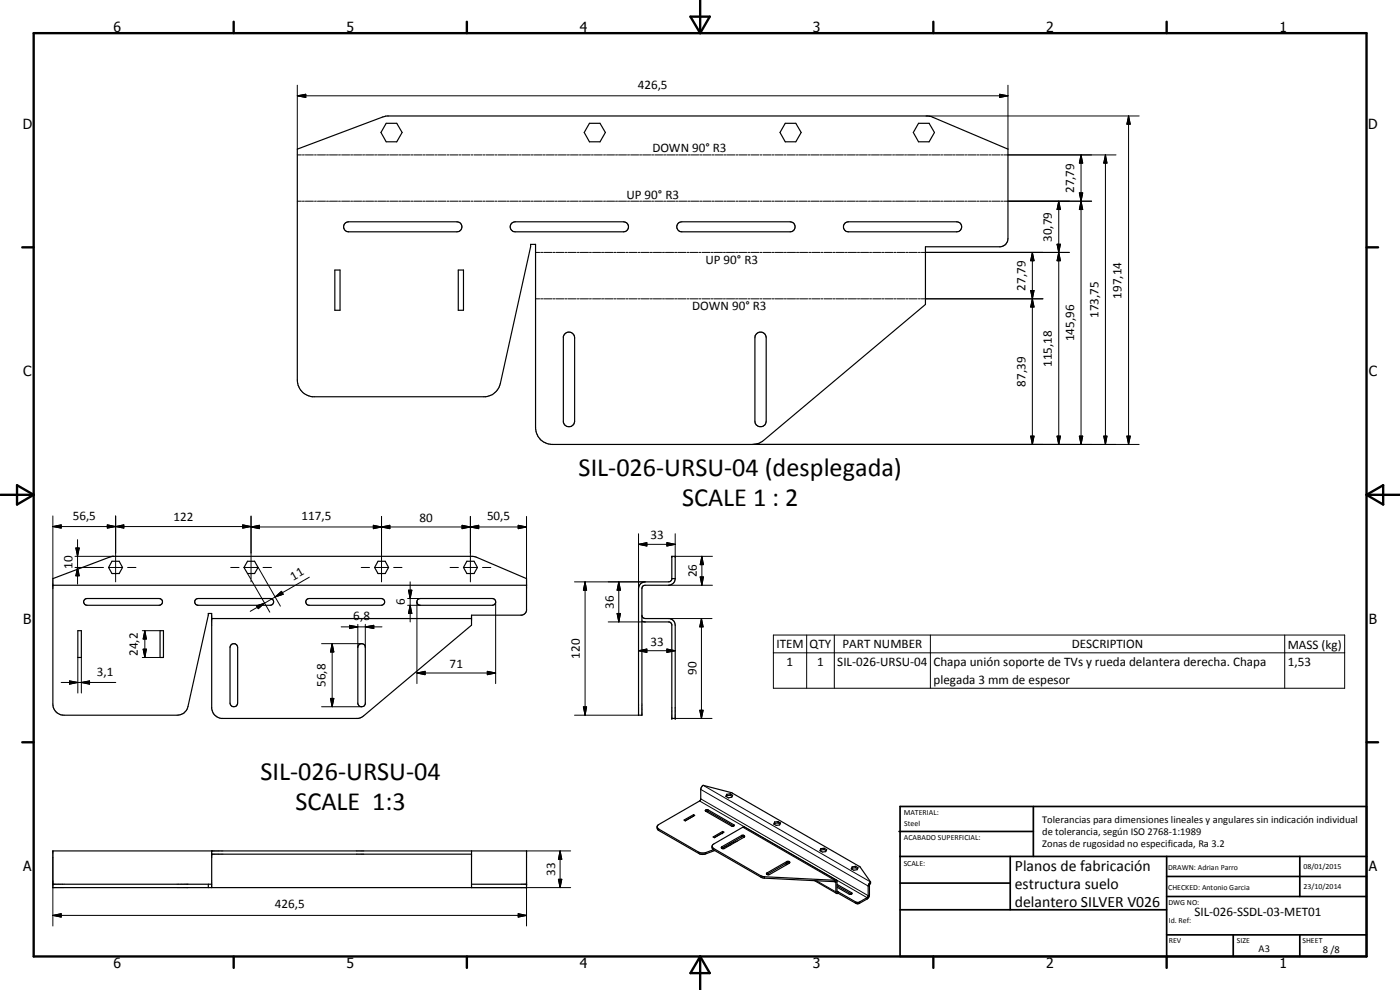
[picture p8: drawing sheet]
<svg xmlns="http://www.w3.org/2000/svg" width="420mm" height="297mm" viewBox="0 0 420 297" stroke-linecap="round" stroke-linejoin="round" font-family="sans-serif">
<g fill="none" stroke="#000" stroke-width=".35">
<path d="M115.9 37h3.2l1.6 2.8-1.6 2.7h-3.2l-1.6-2.7zM176.9 37h3.2l1.6 2.8-1.6 2.7h-3.2l-1.6-2.7zM235.7 37h3.1l1.6 2.8-1.6 2.7h-3.1l-1.6-2.7zM275.7 37h3.1l1.6 2.8-1.6 2.7h-3.1l-1.6-2.7zM89.2 44.7l25.7-9.6 1.3-.3h162.3l1 .2 23 9.7v26.8a2.47 2.47 0 0 1-2.2 2.5h-22.6v17.4l-48.6 40.8-1.2 .8-2 .3h-60.1a5 5 0 0 1-5.1-5v-55h-1.5v.7l-9.1 41.1a5.1 5.1 0 0 1-4.4 3.9h-52a5 5 0 0 1-4.5-5zM103.6 67l1-.5h32.5a1.5 1.5 0 0 1 1.5 1.6 1.5 1.5 0 0 1-1.5 1.5h-32.5a1.51 1.51 0 0 1-1.4-1 1.51 1.51 0 0 1 .4-1.6zM153.6 67l1-.5h32.5a1.5 1.5 0 0 1 1.5 1.6 1.5 1.5 0 0 1-1.5 1.5h-32.5a1.51 1.51 0 0 1-1.4-1 1.51 1.51 0 0 1 .4-1.6zM203.6 67l1-.5h32.5a1.5 1.5 0 0 1 1.5 1.6 1.5 1.5 0 0 1-1.5 1.5h-32.5a1.51 1.51 0 0 1-1.4-1 1.51 1.51 0 0 1 .4-1.6zM253.6 67l1-.5h32.5a1.5 1.5 0 0 1 1.5 1.6 1.5 1.5 0 0 1-1.5 1.5h-32.5a1.51 1.51 0 0 1-1.4-1 1.51 1.51 0 0 1 .4-1.6zM100.5 81h1.6v12.1h-1.6zM137.5 81h1.6v12.1h-1.6zM169.5 100.2a1.69 1.69 0 0 1 1.9-.5 1.69 1.69 0 0 1 1.1 1.6v25.1a1.71 1.71 0 0 1-1.6 1.6 1.71 1.71 0 0 1-1.8-1.3v-25.7z"/>
<path d="M227 100.2a1.69 1.69 0 0 1 1.9-.5 1.69 1.69 0 0 1 1 1.6v25.1a1.69 1.69 0 0 1-1.7 1.6 1.69 1.69 0 0 1-1.6-1.6v-25.1zM15.9 173.6l17.8-6.7h108l1.2 .3 15.1 6.4v9.6l-.6 1-.8 .4h-15.1v3l-33 27.6-1.2 .4h-40.9a3.4 3.4 0 0 1-2.9-2.9v-28.6h-1l-6.1 27.9a3.2 3.2 0 0 1-3.2 2.6h-34a3.3 3.3 0 0 1-3.3-3.4zM15.9 175.6h142.1M25.4 179.8l.7-.2h21.7a1.02 1.02 0 0 1 1 1 1.02 1.02 0 0 1-1 1h-21.7a1.03 1.03 0 0 1-.9-.7 1.03 1.03 0 0 1 .2-1.1zM33.6 168.4h2.2l1 1.9-1 1.8h-2.2l-1-1.8zM58.7 179.8l.7-.2h21.7a1.02 1.02 0 0 1 1 1 1.02 1.02 0 0 1-1 1h-21.7a1.03 1.03 0 0 1-.9-.7 1.03 1.03 0 0 1 .2-1.1zM74.3 168.4h2.1l1.1 1.9-1.1 1.8h-2.1l-1.1-1.8zM113.4 168.4h2.2l1 1.9-1 1.8h-2.2l-1-1.8zM125.4 179.8l.7-.2h21.7a1.02 1.02 0 0 1 1 1 1.02 1.02 0 0 1-1 1h-21.7a1.03 1.03 0 0 1-.9-.7 1.03 1.03 0 0 1 .2-1.1zM140.1 168.4h2.2l1 1.9-1 1.8h-2.2l-1-1.8zM192.1 175.3l.8-.6 .7-.1h7l.6-.2 .4-.6v-6.9h1v6.7a2 2 0 0 1-2 2h-7l-.6 .2-.3 .3-.1 38.5h-1v-38zM201.6 173.6h1"/>
<path d="M23.4 189.2h1v8.1h-1zM48 189.2h1.1v8.1h-1.1zM63.5 185.6h78M69.3 193.5a1.13 1.13 0 0 1 1.2-.3 1.13 1.13 0 0 1 .8 1v16.7a1.14 1.14 0 0 1-1.1 1.1 1.14 1.14 0 0 1-1.2-1.1v-16.7zM91.9 180l.9-.4h21.7a1.02 1.02 0 0 1 .9 1 1.02 1.02 0 0 1-.9 1h-21.7a1.04 1.04 0 0 1-.9-1.6zM107.6 193.5a1.14 1.14 0 0 1 1.2-.3 1.14 1.14 0 0 1 .8 .8v17.2a1.17 1.17 0 0 1-1.1 .8 1.17 1.17 0 0 1-1.1-.8v-17.2zM192.6 184.6a.95 .95 0 0 0 1 1h7.4a2.07 2.07 0 0 1 1.6 2v28h-1v-28.2l-.7-.8h-7.3l-1-.3M218.1 238.8l-.1 .2M218.1 238.3v.5M219.1 238.6l.6 .3M219.1 238.6l-1 .2M219.1 238.2l.8 .4-.3 .6-1 .2-.8-.5 .3-.6"/>
<path d="M219.1 238.2v.4M219.1 238.2l-1 .1M15.9 255.3h142.1v11h-142.1zM63.5 255.3v11M63.5 256.3h78M141.5 255.3v11M197.2 248.2l.5 .6 12 6.9 .8 .2h1l2.7-1M205.3 246l2.8-1.6 .4 .2-2.9 1.7zM208.1 244.9l-2.5 1.4M208.1 244.9h.1M208.1 244.4v.5M211.7 243.1l.1 .3"/>
<path d="M211.7 243.1l.8-.1 7.8 4.5a.45 .45 0 0 1-.3 .5 .45 .45 0 0 1-.5-.2l-7.7-4.4M211.7 243.1h.1M211.8 243.4h.7l7.7 4.4M213.7 253.9v.6l.5 .5 14.7 8.4 21.6 1.1M214 251.1l2.9-1.6 .3 .2-2.8 1.6zM214.5 255.2l-2.7 1a2.43 2.43 0 0 1-2.1-.1l-12-6.9a1.06 1.06 0 0 1 0-1.8l12.3-7.1 .3-.5v-3.2l.7-1 8.4 2.2 38.6 22.2 3.3 4.6M216.6 254.1l6.1-3.5h.5l.3 .3-.2 .3-6 3.4h-.7zM216.9 249.5v.4l-2.5 1.4M219.4 253.4l-2.5 1M221.3 252.3l-2.4 .9M223.3 251.1l-.6-.1-6.1 3.6M223.3 251.1h.1"/>
<path d="M223.3 251.1v.1M232.5 247.1l-.1 .2M232.5 246.6v.5M233.5 246.9l.6 .4M233.5 246.9l-1 .2M233.5 246.5l.8 .4-.3 .6-1.1 .1-.7-.4 .3-.6M233.5 246.5v.4M233.5 246.5l-1 .1M235.7 259.2l.4 .2M236.9 259l-.7-.1-6 3.4M246.3 255.1l-.1 .2M246.3 254.6v.5"/>
<path d="M247.3 254.9l.6 .3M247.3 254.9l-1 .2M247.3 254.5l.8 .4-.3 .6-1 .2-.7-.5 .2-.6M247.3 254.5v.4M247.3 254.5l-1 .1M256.8 259.9l.7 .4-.3 .6-1 .2-.7-.4 .3-.6M256.8 259.9v.4M256.8 259.9l-1 .2M15.9 265.3h47.6M62.5 265.3v1M141.5 265.3h16.5M230.1 262l6.1-3.6 .8 .2-.1 .4-6.1 3.4a.47 .47 0 0 1-.5 .1 .47 .47 0 0 1-.2-.5z"/>
<path d="M230.2 262.3v.1M244.4 264.2l6.7 3.9M250.5 264.5l.4 .1v3.2l.2 .3 .4-.1M250.5 264.1l.7 .1v3.2l.3 .2M250.5 264.1v.4M251 264.1l-27.7-16-9.1 5.1a.72 .72 0 0 0-.5 .7 .72 .72 0 0 0 .5 .7l14.7 8.4 21.6 1.1M251.2 265.8l4.4 2.5M251.2 265.3l4.4 2.6a.49 .49 0 0 1-.3 .4 .49 .49 0 0 1-.5 0l-3.6-2.1M251.5 267.6v.4M255.8 260.5l-.2 .3M255.8 260.1v.4M256.8 260.3l.6 .4"/>
<path d="M256.8 260.3l-1 .2M261.3 264.6v.4l-.4 .5v3l-.2 .8-2.9 1.8h-.8l-5.5-3.1M261.3 264.6l-.6 .7-.1 .6-.1 3.1-2.7 1.7-1-.1-5.3-3"/>
</g>
<g fill="none" stroke="#000" stroke-width=".3">
<path d="M89.2 28.7l2.6-.4v1zM89.2 28.7h213.3M89.2 25.6v19.1M277.9 34.8h64M300 28.3l2.5 .4-2.5 .6zM302.5 25.6v19.1M338.7 34.8l.5 2.5h-1zM338.7 34.8v98.5M89.2 46.5h1.3M90.8 46.5h.5M91.6 46.5h2.5M94.4 46.5h.5"/>
<path d="M95.3 46.5h2.4M98 46.5h.6M98.9 46.5h2.4M101.6 46.5h.6M102.5 46.5h2.4M105.2 46.5h.6M106.1 46.5h2.4M108.8 46.5h.6M109.7 46.5h2.4M112.4 46.5h.7M113.4 46.5h2.4M116 46.5h.7"/>
<path d="M117 46.5h2.4M119.7 46.5h.6M120.6 46.5h2.4M123.3 46.5h.6M124.2 46.5h2.4M126.9 46.5h.6M127.8 46.5h2.4M130.5 46.5h.6M131.4 46.5h2.4M134.1 46.5h.6M135 46.5h2.4M137.7 46.5h.6"/>
<path d="M138.6 46.5h2.4M141.4 46.5h.5M142.3 46.5h2.4M145 46.5h.6M145.9 46.5h2.4M148.6 46.5h.6M149.5 46.5h2.4M152.2 46.5h.6M153.1 46.5h2.4M155.8 46.5h.6M156.7 46.5h2.4M159.4 46.5h.7"/>
<path d="M160.3 46.5h2.4M163 46.5h.6M163.9 46.5h2.5M166.7 46.5h.5M167.5 46.5h2.5M170.3 46.5h.6M171.2 46.5h2.4M173.9 46.5h.6M174.8 46.5h2.4M177.5 46.5h.6M178.4 46.5h2.4M181.1 46.5h.6"/>
<path d="M182 46.5h2.4M184.7 46.5h.6M185.6 46.5h2.4M188.3 46.5h.6M189.3 46.5h2.4M192 46.5h.6M192.9 46.5h2.4M195.6 46.5h.6M196.5 46.5h2.4M199.2 46.5h.6M200.1 46.5h2.4M202.8 46.5h.6"/>
<path d="M203.7 46.5h2.4M206.4 46.5h.6M207.3 46.5h2.4M210 46.5h.6M210.9 46.5h2.4M213.6 46.5h.6M214.5 46.5h2.4M217.2 46.5h.7M218.1 46.5h2.4M220.9 46.5h.6M221.8 46.5h2.4M224.5 46.5h.6"/>
<path d="M225.4 46.5h2.4M228.1 46.5h.6M229 46.5h2.4M231.7 46.5h.6M232.6 46.5h2.4M235.3 46.5h.6M236.3 46.5h2.4M239 46.5h.6M239.8 46.5h2.5M242.6 46.5h.6M243.4 46.5h2.5M246.2 46.5h.6"/>
<path d="M247.1 46.5h2.4M249.8 46.5h.6M250.7 46.5h2.4M253.4 46.5h.6M254.3 46.5h2.4M257 46.5h.6M257.9 46.5h2.4M260.6 46.5h.6M261.5 46.5h2.4M264.2 46.5h.6M265.1 46.5h2.4M267.9 46.5h.6"/>
<path d="M268.8 46.5h2.4M271.5 46.5h.6M272.4 46.5h2.4M275.1 46.5h.6M276 46.5h2.4M278.7 46.5h.6M279.6 46.5h2.4M282.3 46.5h.6M283.2 46.5h2.5M285.9 46.5h.6M286.8 46.5h2.5M289.5 46.5h.6"/>
<path d="M290.4 46.5h2.5M293.1 46.5h.7M294.1 46.5h2.3M296.7 46.5h.7M297.7 46.5h2.4M300.4 46.5h.6M301.3 46.5h33.6M323.9 57.9h1l-.5 2.5zM323.9 57.9h1l-1 5h1zM324.4 46.5l.5 2.4h-1zM324.4 46.5v86.8M331.8 46.5l.4 2.4h-1z"/>
<path d="M331.8 46.5v86.8M89.2 60.4h1.3M90.8 60.4h.5M91.6 60.4h2.5M94.4 60.4h.5M95.3 60.4h2.4M98 60.4h.6M98.9 60.4h2.4M101.6 60.4h.6M102.5 60.4h2.4M105.2 60.4h.6M106.1 60.4h2.4"/>
<path d="M108.8 60.4h.6M109.7 60.4h2.4M112.4 60.4h.7M113.4 60.4h2.4M116 60.4h.7M117 60.4h2.4M119.7 60.4h.6M120.6 60.4h2.4M123.3 60.4h.6M124.2 60.4h2.4M126.9 60.4h.6M127.8 60.4h2.4"/>
<path d="M130.5 60.4h.6M131.4 60.4h2.4M134.1 60.4h.6M135 60.4h2.4M137.7 60.4h.6M138.6 60.4h2.4M141.4 60.4h.5M142.3 60.4h2.4M145 60.4h.6M145.9 60.4h2.4M148.6 60.4h.6M149.5 60.4h2.4"/>
<path d="M152.2 60.4h.6M153.1 60.4h2.4M155.8 60.4h.6M156.7 60.4h2.4M159.4 60.4h.7M160.3 60.4h2.4M160.7 75.7h1.3M162.3 75.7h.6M163 60.4h.6M163.2 75.7h2.4M163.9 60.4h2.5M165.9 75.7h.6"/>
<path d="M166.7 60.4h.5M166.8 75.7h2.5M167.5 60.4h2.5M169.6 75.7h.6M170.3 60.4h.6M170.5 75.7h2.4M171.2 60.4h2.4M173.3 75.7h.6M173.9 60.4h.6M174.1 75.7h2.5M174.8 60.4h2.4M176.9 75.7h.6"/>
<path d="M177.5 60.4h.6M177.8 75.7h2.4M178.4 60.4h2.4M180.5 75.7h.7M181.1 60.4h.6M181.5 75.7h2.4M182 60.4h2.4M184.2 75.7h.6M184.7 60.4h.6M185.1 75.7h2.5M185.6 60.4h2.4M187.9 75.7h.6"/>
<path d="M188.3 60.4h.6M188.8 75.7h2.4M189.3 60.4h2.4M191.5 75.7h.6M192 60.4h.6M192.4 75.7h2.4M192.9 60.4h2.4M195.1 75.7h.7M195.6 60.4h.6M196.1 75.7h2.4M196.5 60.4h2.4M198.8 75.7h.6"/>
<path d="M199.2 60.4h.6M199.7 75.7h2.5M200.1 60.4h2.4M202.5 75.7h.6M202.8 60.4h.6M203.4 75.7h2.4M203.7 60.4h2.4M206.2 75.7h.5M206.4 60.4h.6M207 75.7h2.5M207.3 60.4h2.4M209.8 75.7h.6"/>
<path d="M210 60.4h.6M210.7 75.7h2.4M210.9 60.4h2.4M213.4 75.7h.7M213.6 60.4h.6M214.4 75.7h2.4M214.5 60.4h2.4M217.1 75.7h.6M217.2 60.4h.7M218 75.7h2.5M218.1 60.4h2.4M220.8 75.7h.6"/>
<path d="M220.9 60.4h.6M221.7 75.7h2.4M221.8 60.4h2.4M224.4 75.7h.6M224.5 60.4h.6M225.3 75.7h2.5M225.4 60.4h2.4M228.1 75.7h.6M228.1 60.4h.6M229 75.7h2.4M229 60.4h2.4M231.7 75.7h.7"/>
<path d="M231.7 60.4h.6M232.6 60.4h2.4M232.7 75.7h2.4M235.3 60.4h.6M235.4 75.7h.6M236.3 60.4h2.4M236.3 75.7h2.4M239 60.4h.6M239 75.7h.7M239.8 60.4h2.5M240 75.7h2.4M242.6 60.4h.6"/>
<path d="M242.7 75.7h.6M243.4 60.4h2.5M243.6 75.7h2.5M246.2 60.4h.6M246.4 75.7h.6M247.1 60.4h2.4M247.3 75.7h2.4M249.8 60.4h.6M250 75.7h.6M250.7 60.4h2.4M250.9 75.7h2.5M253.4 60.4h.6"/>
<path d="M253.7 75.7h.6M254.3 60.4h2.4M254.6 75.7h2.4M257 60.4h.6M257.3 75.7h.7M257.9 60.4h2.4M258.3 75.7h2.4M260.6 60.4h.6M261 75.7h.6M261.5 60.4h2.4M261.9 75.7h2.4M264.2 60.4h.6"/>
<path d="M264.6 75.7h.6M265.1 60.4h2.4M265.5 75.7h2.5M267.9 60.4h.6M268.3 75.7h.6M268.8 60.4h2.4M269.2 75.7h2.4M271.5 60.4h.6M271.9 75.7h.7M272.4 60.4h2.4M272.9 75.7h2.4M275.1 60.4h.6"/>
<path d="M275.6 75.7h.6M276 60.4h2.4M276.5 75.7h44.4M278.7 60.4h.6M279.6 60.4h2.4M282.3 60.4h.6M283.2 60.4h2.5M285.9 60.4h.6M286.8 60.4h2.5M289.5 60.4h.6M290.4 60.4h2.5M293.1 60.4h.7"/>
<path d="M294.1 60.4h2.3M296.7 60.4h.7M297.7 60.4h2.4M300.4 60.4h.6M301.3 60.4h26.3M309.8 75.7l.5 2.5h-1zM309.8 75.7v57.6M317.2 73.3h1.1l-.6 2.4zM317.7 60.4l.6 2.5h-1.1zM317.7 75.7l.6 2.5h-1.1zM317.7 60.4v72.9M324.4 60.4l.5 2.5h-1z"/>
<path d="M160.7 89.7h1.3M162.3 89.7h.6M163.2 89.7h2.4M165.9 89.7h.6M166.8 89.7h2.5M169.6 89.7h.6M170.5 89.7h2.4M173.3 89.7h.6M174.1 89.7h2.5M176.9 89.7h.6M177.8 89.7h2.4M180.5 89.7h.7"/>
<path d="M181.5 89.7h2.4M184.2 89.7h.6M185.1 89.7h2.5M187.9 89.7h.6M188.8 89.7h2.4M191.5 89.7h.6M192.4 89.7h2.4M195.1 89.7h.7M196.1 89.7h2.4M198.8 89.7h.6M199.7 89.7h2.5M202.5 89.7h.6"/>
<path d="M203.4 89.7h2.4M206.2 89.7h.5M207 89.7h2.5M209.8 89.7h.6M210.7 89.7h2.4M213.4 89.7h.7M214.4 89.7h2.4M217.1 89.7h.6M218 89.7h2.5M220.8 89.7h.6M221.7 89.7h2.4M224.4 89.7h.6"/>
<path d="M225.3 89.7h2.5M228.1 89.7h.6M229 89.7h2.4M231.7 89.7h.7M232.7 89.7h2.4M235.4 89.7h.6M236.3 89.7h2.4M239 89.7h.7M240 89.7h2.4M242.7 89.7h.6M243.6 89.7h2.5M246.4 89.7h.6"/>
<path d="M247.3 89.7h2.4M250 89.7h.6M250.9 89.7h2.5M253.7 89.7h.6M254.6 89.7h2.4M257.3 89.7h.7M258.3 89.7h2.4M261 89.7h.6M261.9 89.7h2.4M264.6 89.7h.6M265.5 89.7h2.5M268.3 89.7h.6"/>
<path d="M269.2 89.7h2.4M271.9 89.7h.7M272.9 89.7h2.4M275.6 89.7h.6M276.5 89.7h36.5M309.3 87.2h1l-.5 2.5zM309.8 89.7l.5 2.4h-1zM225.9 133.3h116M309.3 130.9h1l-.5 2.4zM317.2 130.9h1.1l-.6 2.4zM323.9 130.9h1l-.5 2.4zM331.2 130.9h1l-.4 2.4z"/>
<path d="M338.2 130.9h1l-.5 2.4zM15.9 158l2.5-.5v1zM15.9 158h59.4M15.9 154.8v18.8M32.2 157.5l2.5 .5-2.5 .5zM34.7 158l2.5-.5v1zM34.7 154.8v19.8M72.8 157.5l2.5 .5-2.5 .5zM75.3 158.1l2.5-.5v1zM75.3 154.8v19.8M75.3 158.1h82.7M112 157.6l2.5 .5-2.5 .5z"/>
<path d="M114.5 158.1l2.5-.5v1zM114.5 154.9v19.7M138.7 157.6l2.5 .5-2.5 .5zM138.7 157.6l5 1v-1l-5 1zM141.2 158.1l2.5-.5v1zM141.2 154.9v19.7M155.5 157.6l2.5 .5-2.5 .5zM158 154.9v21.7M22.5 170.3h8.6M22.5 166.9h11.6M22.8 164.4h1l-.5 2.5zM23.3 170.3l.5 2.5h-1z"/>
<path d="M23.3 161.9v13.4M32.6 170.3h4.2M38.3 170.3h2.5M69.2 170.3h2.5M73.2 170.3h4.3M74.3 172.1l1 1.6M75.5 174.1l5.5 9.6M77.5 170.3l6.6 11.6M78.9 170.3h2.6M82.6 179.1l1.9-1.7 .5 .9zM82.6 179.1l-3.2 1.9M92.8 173.2l-10.2 5.9"/>
<path d="M108.4 170.3h2.5M112.4 170.3h4.2M118.1 170.3h2.5M122.3 179.6h3.8M122.6 177.1h1l-.5 2.5zM123.1 174.6v12M135.1 170.3h2.5M139.1 170.3h4.2M144.8 170.3h2.5M172.4 174.6h21.2M175.6 174.6l.5 2.5h-1zM175.6 174.6v40"/>
<path d="M185.7 174.6l.5 2.5h-1zM185.7 174.6v12M191.6 163.3l2.5-.5v1zM191.6 163.3h11M191.6 160.1v16.5M200.1 162.8l2.5 .5-2.5 .5zM200.6 175.6h13.2M202.6 160.1v6.8h11.2M210.1 173.1h1l-.5 2.5zM210.6 166.9l.5 2.5h-1zM210.6 166.9v8.7M23.4 197.3v10.6"/>
<path d="M24.4 197.3v10.6M42.7 197.3h5.3M42.7 189.2h5.3M43 194.8h.9l-.4 2.5zM43.5 189.2l.4 2.5h-.9zM43.5 189.2v8.1M77 181.8l2.4-.8-1.9 1.6zM79.4 181l-4.3 2.4M96.5 193.1h12M99.7 193.1l.5 2.5h-1zM99.7 193.1v18.9M102.4 188.1h12.2"/>
<path d="M104.9 187.6l2.5 .5-2.5 .5zM107.4 187.3v6.9M109.6 188.1l2.6-.5v1zM109.6 187.3v6.9M122.3 181.6h3.8M123.1 181.6l.5 2.5h-1zM125.1 180.6v24.5M148.7 180.6v24.5M182.5 186.6h11.1M185.2 184.1h1l-.5 2.5zM191.6 195.2l2.5-.5v1zM191.6 195.2h11"/>
<path d="M200.1 194.7l2.5 .5-2.5 .5zM200.6 185.6h13.1M210.5 185.6l.5 2.5h-1zM210.5 185.6v30M232.1 190.5h171.5v16h-171.5zM232.1 195.9h171.5M242.1 190.5v16M250.4 190.5v16M279.2 190.5v16M385.6 190.5v16M18.4 204.8h16.3M20.9 204.3l2.5 .5-2.5 .5z"/>
<path d="M24.4 204.8l2.5-.5v1zM96.5 212h12M99.2 209.5h1l-.5 2.5zM125.1 201.9l2.5-.5v1zM125.1 201.9h23.6M146.3 201.4l2.4 .5-2.4 .5zM172.4 214.6h19.2M175.1 212.1h1l-.5 2.5zM202.6 215.6h11.1M210 213.1h1l-.5 2.5zM210.3 239.7l50.3 29 .3-.2M210.3 236.9l50.3 29 .3-.2"/>
<path d="M211 235.6l50.3 29M15.9 257.3v20.5M158 255.3h13.3M168.1 255.3l.5 2.5h-1zM168.1 255.3v11M197.7 248.8v.4M209.7 255.7v.4M210 240.3l50.2 29v.4M211.8 255.8v.4M212.5 243v.4M214.2 254.6v.4M216.6 254.1v.4"/>
<path d="M220.2 247.4v.4M222.5 250.7v.4M222.9 248.2l27.6 15.9M236 259l.4 .2M236.1 258.5v.5M15.9 274.7l2.5-.5v1zM15.9 274.7h142.1M141.5 266.3h29.8M155.5 274.2l2.5 .5-2.5 .5zM158 264.3v13.5M167.6 263.8h1l-.5 2.5zM228.4 262.8v.4"/>
<path d="M229.4 263.1v.4M230.2 261.9v.4M245.1 264.3l5.8 3.3M250.5 264.5l.4 .2M251.2 267.4l.3 .2M255.6 267.8v.5M256.8 270.6v.4M258 270.6v.4"/>
</g>
<g fill="#000">
<circle cx="201.6" cy="166.9" r=".18"/>
<circle cx="202.6" cy="166.9" r=".18"/>
<circle cx="63.5" cy="185.6" r=".18"/>
<circle cx="141.5" cy="185.6" r=".18"/>
<circle cx="201.6" cy="215.6" r=".18"/>
<circle cx="202.6" cy="215.6" r=".18"/>
<circle cx="15.9" cy="255.3" r=".18"/>
<circle cx="63.5" cy="255.3" r=".18"/>
<circle cx="63.5" cy="256.3" r=".18"/>
<circle cx="158" cy="255.3" r=".18"/>
<circle cx="216.9" cy="249.9" r=".18"/>
<circle cx="15.9" cy="265.3" r=".18"/>
<circle cx="158" cy="266.3" r=".18"/>
<circle cx="158" cy="265.3" r=".18"/>
</g>
<g fill="none" stroke="#000" stroke-width=".71">
<path d="M10.1 9.9h400v277.1h-400zM70.1 6.5v3.4M140.1 6.5v3.4M207.2 5h5.8l-2.9 4.9zM210.1 0v9.9M280.1 6.5v3.4M350.1 6.5v3.4M6.7 74.2h3.4M410.1 74.2h3.5M.1 148.5h10M5.1 145.6l5 2.9-5 2.9zM410.1 148.5h10"/>
<path d="M410.1 148.5l5-2.9v5.8zM6.7 222.7h3.4M410.1 222.7h3.5M70.1 287v3.4M140.1 287v3.4M210.1 287v10M210.1 287l2.9 5h-5.8zM280.1 287v3.4M350.1 287v3.4"/>
</g>
<g fill="none" stroke="#000" stroke-width=".51">
<path d="M269.8 249.5h40.3M270.1 242h140v45h-140zM270.1 257h140M303.2 257v16M310.1 242v15M350.1 257v30M390.1 257v12M270.1 265h33.1M270.1 273h80M350.1 269h60M350.1 263h60M350.1 280.5h60"/>
<path d="M370.1 280.5v6.5M390.1 280.5v6.5"/>
</g>
<g fill="#000">
<path d="M89.2 28.7l2.6-.4v1zM300 28.3l2.5 .4-2.5 .6zM338.7 34.8l.5 2.5h-1zM323.9 57.9h1l-.5 2.5zM324.4 46.5l.5 2.4h-1zM331.8 46.5l.4 2.4h-1zM309.8 75.7l.5 2.5h-1zM317.2 73.3h1.1l-.6 2.4zM317.7 60.4l.6 2.5h-1.1zM317.7 75.7l.6 2.5h-1.1zM324.4 60.4l.5 2.5h-1zM309.3 87.2h1l-.5 2.5z"/>
<path d="M309.8 89.7l.5 2.4h-1zM309.3 130.9h1l-.5 2.4zM317.2 130.9h1.1l-.6 2.4zM323.9 130.9h1l-.5 2.4zM331.2 130.9h1l-.4 2.4zM338.2 130.9h1l-.5 2.4zM15.9 158l2.5-.5v1zM32.2 157.5l2.5 .5-2.5 .5zM34.7 158l2.5-.5v1zM72.8 157.5l2.5 .5-2.5 .5zM75.3 158.1l2.5-.5v1zM112 157.6l2.5 .5-2.5 .5z"/>
<path d="M114.5 158.1l2.5-.5v1zM138.7 157.6l2.5 .5-2.5 .5zM141.2 158.1l2.5-.5v1zM155.5 157.6l2.5 .5-2.5 .5zM22.8 164.4h1l-.5 2.5zM23.3 170.3l.5 2.5h-1zM82.6 179.1l1.9-1.7 .5 .9zM122.6 177.1h1l-.5 2.5zM175.6 174.6l.5 2.5h-1zM185.7 174.6l.5 2.5h-1zM191.6 163.3l2.5-.5v1zM200.1 162.8l2.5 .5-2.5 .5z"/>
<path d="M210.1 173.1h1l-.5 2.5zM210.6 166.9l.5 2.5h-1zM43 194.8h.9l-.4 2.5zM43.5 189.2l.4 2.5h-.9zM77 181.8l2.4-.8-1.9 1.6zM99.7 193.1l.5 2.5h-1zM104.9 187.6l2.5 .5-2.5 .5zM109.6 188.1l2.6-.5v1zM123.1 181.6l.5 2.5h-1zM185.2 184.1h1l-.5 2.5zM191.6 195.2l2.5-.5v1zM200.1 194.7l2.5 .5-2.5 .5z"/>
<path d="M210.5 185.6l.5 2.5h-1zM20.9 204.3l2.5 .5-2.5 .5zM24.4 204.8l2.5-.5v1zM99.2 209.5h1l-.5 2.5zM125.1 201.9l2.5-.5v1zM146.3 201.4l2.4 .5-2.4 .5zM175.1 212.1h1l-.5 2.5zM210 213.1h1l-.5 2.5zM168.1 255.3l.5 2.5h-1zM15.9 274.7l2.5-.5v1zM155.5 274.2l2.5 .5-2.5 .5zM167.6 263.8h1l-.5 2.5z"/>
</g>
<g font-size="7.9">
<text x="173.6" y="142.7">SIL-026-URSU-04 (desplegada)</text>
<text x="204.7" y="151.7">SCALE 1 : 2</text>
<text x="78.2" y="234.1">SIL-026-URSU-04</text>
<text x="88.6" y="243.1">SCALE 1:3</text>
</g>
<g font-size="4.7">
<text x="304.6" y="261.2">Planos de fabricación</text>
<text x="304.6" y="266.6">estructura suelo</text>
<text x="304.6" y="272">delantero SILVER V026</text>
</g>
<g font-size="4.2">
<text x="34" y="9.6">6</text>
<text x="104" y="9.6">5</text>
<text x="174" y="9.6">4</text>
<text x="244" y="9.6">3</text>
<text x="314" y="9.6">2</text>
<text x="384" y="9.6">1</text>
<text x="6.8" y="38.7">D</text>
<text x="410.6" y="38.7">D</text>
<text x="7" y="112.9">C</text>
<text x="410.8" y="112.9">C</text>
<text x="7" y="187.1">B</text>
<text x="410.8" y="187.1">B</text>
<text x="7" y="261.4">A</text>
<text x="410.8" y="261.4">A</text>
<text x="34" y="290.4">6</text>
<text x="104" y="290.4">5</text>
<text x="174" y="290.4">4</text>
<text x="244" y="290.4">3</text>
<text x="314" y="290.4">2</text>
<text x="384" y="290.4">1</text>
</g>
<g font-size="3.9">
<text x="191.4" y="26.7">426,5</text>
<text x="195.8" y="45.7">DOWN 90° R3</text>
<text x="188" y="59.6">UP 90° R3</text>
<text x="322.4" y="57.9" transform="rotate(-90 322.4 57.9)">27,79</text>
<text x="315.7" y="72.6" transform="rotate(-90 315.7 72.6)">30,79</text>
<text x="211.7" y="79.2">UP 90° R3</text>
<text x="307.8" y="87.2" transform="rotate(-90 307.8 87.2)">27,79</text>
<text x="336.6" y="89.6" transform="rotate(-90 336.6 89.6)">197,14</text>
<text x="207.8" y="93">DOWN 90° R3</text>
<text x="329.6" y="95.4" transform="rotate(-90 329.6 95.4)">173,75</text>
<text x="322.4" y="102.4" transform="rotate(-90 322.4 102.4)">145,96</text>
<text x="315.7" y="110.1" transform="rotate(-90 315.7 110.1)">115,18</text>
<text x="307.8" y="116" transform="rotate(-90 307.8 116)">87,39</text>
<text x="21.8" y="155.9">56,5</text>
<text x="52.1" y="156.5">122</text>
<text x="90.5" y="156.1">117,5</text>
<text x="125.9" y="156.6">80</text>
<text x="146.2" y="156">50,5</text>
<text x="195.2" y="161.8">33</text>
<text x="21.7" y="170.6" transform="rotate(-90 21.7 170.6)">10</text>
<text x="209.1" y="173.3" transform="rotate(-90 209.1 173.3)">26</text>
<text x="88" y="174.3" transform="rotate(-30 88 174.3)">11</text>
<text x="121.5" y="181.6" transform="rotate(-90 121.5 181.6)">6</text>
<text x="184.2" y="182.6" transform="rotate(-90 184.2 182.6)">36</text>
<text x="106" y="186.1">6,8</text>
<text x="41.4" y="196.8" transform="rotate(-90 41.4 196.8)">24,2</text>
<text x="174.1" y="197.6" transform="rotate(-90 174.1 197.6)">120</text>
<text x="195.2" y="193.7">33</text>
<text x="233" y="194.5">ITEM</text>
<text x="243" y="194.5">QTY</text>
<text x="252.8" y="194.5">PART NUMBER</text>
<text x="321.7" y="194.5">DESCRIPTION</text>
<text x="386.5" y="194.6">MASS (kg)</text>
<text x="29.1" y="202.7">3,1</text>
<text x="134.9" y="200.4">71</text>
<text x="209" y="202.6" transform="rotate(-90 209 202.6)">90</text>
<text x="236.1" y="199.8">1</text>
<text x="245.2" y="199.8">1</text>
<text x="251.3" y="199.8">SIL-026-URSU-04</text>
<text x="280.2" y="199.9">Chapa unión soporte de TVs y rueda delantera derecha. Chapa</text>
<text x="386.5" y="199.8">1,53</text>
<text x="97.7" y="206.1" transform="rotate(-90 97.7 206.1)">56,8</text>
<text x="280.2" y="205.2">plegada 3 mm de espesor</text>
<text x="166.6" y="262.8" transform="rotate(-90 166.6 262.8)">33</text>
<text x="82.5" y="272.6">426,5</text>
<text x="358.5" y="275">SIL-026-SSDL-03-MET01</text>
</g>
<g font-size="3.1">
<text x="312.7" y="246.8">Tolerancias para dimensiones lineales y angulares sin indicación individual</text>
<text x="312.7" y="250.4">de tolerancia, según ISO 2768-1:1989</text>
<text x="312.7" y="254">Zonas de rugosidad no especificada, Ra 3.2</text>
<text x="377.7" y="285.6">A3</text>
<text x="397" y="285.9">8 /8</text>
</g>
<g font-size="2.4">
<text x="271.2" y="244.4">MATERIAL:</text>
<text x="271.3" y="252">ACABADO SUPERFICIAL:</text>
<text x="271.4" y="247.9">Steel</text>
<text x="271.2" y="259.7">SCALE:</text>
<text x="350.6" y="261">DRAWN: Adrian Parro</text>
<text x="391.2" y="260.6">08/01/2015</text>
<text x="350.6" y="267">CHECKED: Antonio Garcia</text>
<text x="391.2" y="266.7">23/10/2014</text>
<text x="350.6" y="271.4">DWG NO:</text>
<text x="350.8" y="276.9">Id. Ref:</text>
<text x="350.8" y="282.8">REV</text>
<text x="371.2" y="282.9">SIZE</text>
<text x="390.9" y="282.9">SHEET</text>
</g>
</svg>
